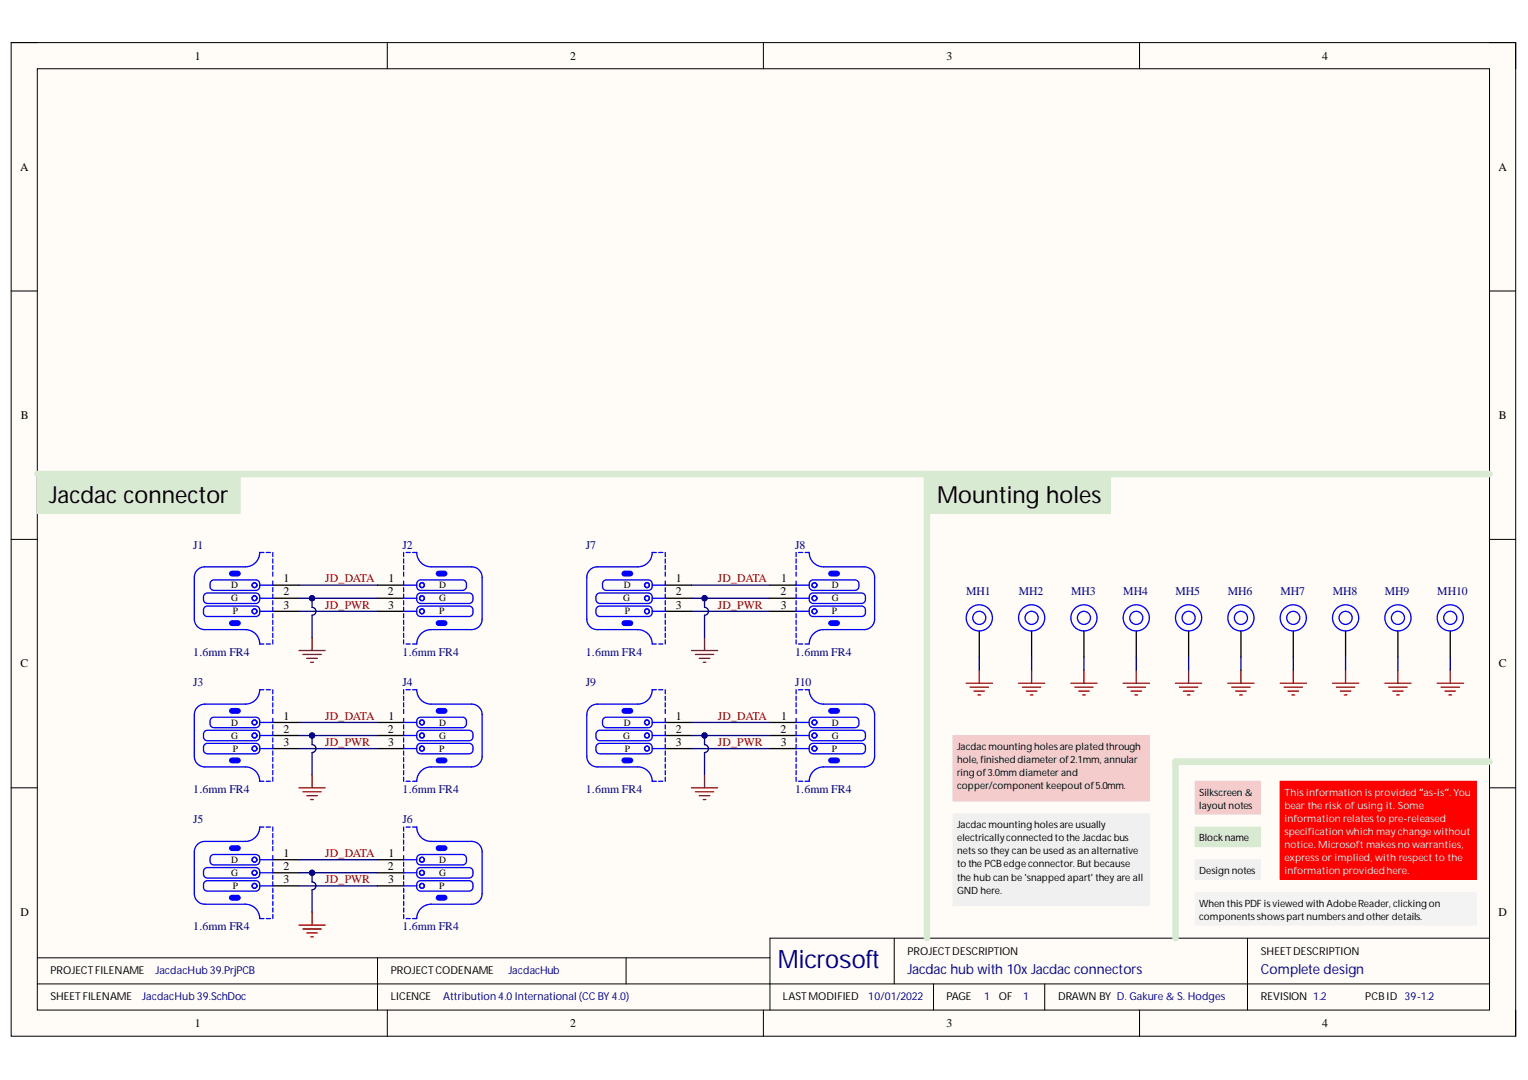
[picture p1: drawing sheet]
<svg xmlns="http://www.w3.org/2000/svg" width="297mm" height="210mm" viewBox="0 0 297 210" stroke-linecap="round" stroke-linejoin="round" font-family="sans-serif">
<path d="M2.2 8.3h292.4v193.1h-292.4z" fill-rule="evenodd" fill="#fffcf8"/>
<path d="M2.2 8.3h292.4v193.1h-292.4z" fill="none" stroke="#000" stroke-width=".19"/>
<path d="M7.3 13.4h282.3v182.9h-282.3z" fill-rule="evenodd" fill="#fffcf8"/>
<g fill="none" stroke="#000" stroke-width=".19">
<path d="M2.2 8.3h5.1M7.3 13.4h282.3v182.9h-282.3zM75.3 8.3v5.1M148.4 8.3v5.1M221.5 8.3v5.1M289.6 8.3h5v5.1M2.2 56.6h5.1M289.6 56.6h5M2.2 104.8h5.1M289.6 104.8h5M2.2 153.1h5.1M289.6 153.1h5"/>
<path d="M7.3 191.2h282.3M7.3 186.2h142.4M73.4 186.2v10.1M75.3 196.3v5.1M121.7 186.2v5M148.4 196.3v5.1M173.8 182.3v8.9M181.5 191.2v5.1M203.1 191.2v5.1M221.5 196.3v5.1M242.5 182.3v14M289.6 182.3h-139.9v14"/>
<path d="M294.6 196.3v5.1"/>
</g>
<path d="M7.3 92.1h39.4v7.7h-39.4z" fill-rule="evenodd" fill="#d9ead3"/>
<path d="M7.3 92.1h39.4v7.7h-39.4z" fill="none" stroke="#d9ead3" stroke-width=".19"/>
<path d="M180.2 92.1h35.6v7.7h-35.6z" fill-rule="evenodd" fill="#d9ead3"/>
<path d="M180.2 92.1h35.6v7.7h-35.6z" fill="none" stroke="#d9ead3" stroke-width=".19"/>
<path d="M7.3 92.1h282.3M180.2 92.1v90.2" fill="none" stroke="#d9ead3" stroke-width="1.3"/>
<path d="M185.3 143h38.1v12.7h-38.1z" fill-rule="evenodd" fill="#f4cccc"/>
<path d="M185.3 143h38.1v12.7h-38.1z" fill="none" stroke="#f4cccc" stroke-width=".19"/>
<g fill="none" stroke="#800000" stroke-width=".25">
<path d="M58.1 126.4h5.1M58.9 127.2h3.5M59.6 128h2.1M60.4 128.7h.5M60.7 123.9v2.5M134.4 126.4h5.1M135.2 127.2h3.5M135.9 128h2.1M136.7 128.7h.5M137 123.9v2.5M187.8 132.8h5.1M188.6 133.6h3.6"/>
<path d="M189.4 134.3h2M190.1 135.1h.5M190.4 130.2v2.6M198 132.8h5.1M198.8 133.6h3.5M199.5 134.3h2.1M200.3 135.1h.5M200.5 130.2v2.6M208.2 132.8h5.1M208.9 133.6h3.6M209.7 134.3h2M210.5 135.1h.5"/>
<path d="M210.7 130.2v2.6M218.3 132.8h5.1M219.1 133.6h3.6M219.9 134.3h2M220.6 135.1h.5M220.9 130.2v2.6M228.5 132.8h5.1M229.3 133.6h3.5M230 134.3h2.1M230.8 135.1h.5M231.1 130.2v2.6M238.7 132.8h5.1"/>
<path d="M239.5 133.6h3.5M240.2 134.3h2.1M241 135.1h.5M241.2 130.2v2.6M248.9 132.8h5M249.6 133.6h3.6M250.4 134.3h2M251.1 135.1h.6M251.4 130.2v2.6M259 132.8h5.1M259.8 133.6h3.6M260.6 134.3h2"/>
<path d="M261.3 135.1h.5M261.6 130.2v2.6M269.2 132.8h5.1M270 133.6h3.5M270.7 134.3h2.1M271.5 135.1h.5M271.7 130.2v2.6M279.4 132.8h5.1M280.1 133.6h3.6M280.9 134.3h2M281.7 135.1h.5M281.9 130.2v2.6"/>
<path d="M58.1 153.1h5.1M58.9 153.9h3.5M59.6 154.6h2.1M60.4 155.4h.5M60.7 150.6v2.5M134.4 153.1h5.1M135.2 153.9h3.5M135.9 154.6h2.1M136.7 155.4h.5M137 150.6v2.5M58.1 179.8h5.1M60.7 177.3v2.5"/>
<path d="M58.9 180.6h3.6M59.6 181.3h2.1M60.4 182.1h.5"/>
</g>
<g fill="none" stroke="#000" stroke-width=".25">
<path d="M53 116.3h5.1M53 113.7h5.1M53 118.8h5.1M190.4 122.6v5.1M200.5 122.6v5.1M210.7 122.6v5.1M220.9 122.6v5.1M231.1 122.6v5.1M241.2 122.6v5.1M251.4 122.6v5.1M261.6 122.6v5.1M271.7 122.6v5.1"/>
<path d="M281.9 122.6v5.1"/>
</g>
<g fill="none" stroke="#00f" stroke-width=".25">
<path d="M39.8 115.5l.5-.2h9.4a1.05 1.05 0 0 1 .8 1 1.05 1.05 0 0 1-.8 1h-9.4a1.06 1.06 0 0 1-.8-.8 1.06 1.06 0 0 1 .3-1zM39.8 118l.5-.2h9.4a1.05 1.05 0 0 1 .8 1 1.05 1.05 0 0 1-.8 1h-9.4a1.06 1.06 0 0 1-.8-.7 1.06 1.06 0 0 1 .3-1.1zM41.1 112.9l.5-.2h8.1a1.05 1.05 0 0 1 .8 1 1.05 1.05 0 0 1-.8 1h-8.1a1.06 1.06 0 0 1-.8-.7 1.06 1.06 0 0 1 .3-1.1zM51.3 107.4h-.8a2.79 2.79 0 0 1-2.8 2.8h-7.9a2.03 2.03 0 0 0-2 2v8.1a2.03 2.03 0 0 0 2 2.1h7.9a2.8 2.8 0 0 1 2.8 2.8h.8M51.8 107.4h.8M53 115.5v.8h-2.5M53 118v.8h-2.5M53 107.4v.8M53 108.6v.8M53 109.9v.8M53 111.2v.8M53 112.9v.8h-2.5"/>
<path d="M53 114.2v.8M53 116.7v.8M53 119.3v.8M51.8 125.2h.8M53 120.6v.8M53 121.8v.8M53 123.1v.8M53 124.4v.8"/>
<circle cx="49.5" cy="113.7" r=".47"/>
<circle cx="49.5" cy="116.3" r=".47"/>
<circle cx="49.5" cy="118.8" r=".47"/>
<circle cx="190.4" cy="120.1" r="1.27"/>
<circle cx="190.4" cy="120.1" r="2.54"/>
<circle cx="200.5" cy="120.1" r="1.27"/>
<circle cx="200.5" cy="120.1" r="2.54"/>
<circle cx="210.7" cy="120.1" r="1.27"/>
<circle cx="210.7" cy="120.1" r="2.54"/>
<circle cx="220.9" cy="120.1" r="2.54"/>
<circle cx="220.9" cy="120.1" r="1.27"/>
<circle cx="231.1" cy="120.1" r="2.54"/>
<circle cx="231.1" cy="120.1" r="1.27"/>
<circle cx="241.2" cy="120.1" r="2.54"/>
<circle cx="241.2" cy="120.1" r="1.27"/>
<circle cx="251.4" cy="120.1" r="2.54"/>
<circle cx="251.4" cy="120.1" r="1.27"/>
<circle cx="261.6" cy="120.1" r="2.54"/>
<circle cx="261.6" cy="120.1" r="1.27"/>
<circle cx="271.8" cy="120.1" r="2.54"/>
<circle cx="271.8" cy="120.1" r="1.27"/>
<circle cx="281.9" cy="120.1" r="1.27"/>
<circle cx="281.9" cy="120.1" r="2.54"/>
</g>
<path d="M44.7 120.9a1.77 1.77 0 0 1 1.7-.2 .42 .42 0 0 1 .3 .4 .42 .42 0 0 1-.3 .4 1.75 1.75 0 0 1-1.7-.2z" fill="#00f"/>
<path d="M44.7 120.9a1.77 1.77 0 0 1 1.7-.2 .42 .42 0 0 1 .3 .4 .42 .42 0 0 1-.3 .4 1.75 1.75 0 0 1-1.7-.2z" fill="none" stroke="#00f" stroke-width=".25"/>
<path d="M44.7 111.3a1.75 1.75 0 0 1 1.7-.2 .42 .42 0 0 1 .3 .4 .42 .42 0 0 1-.3 .4 1.77 1.77 0 0 1-1.7-.2z" fill="#00f"/>
<g fill="none" stroke="#00f" stroke-width=".25">
<path d="M44.7 111.3a1.75 1.75 0 0 1 1.7-.2 .42 .42 0 0 1 .3 .4 .42 .42 0 0 1-.3 .4 1.77 1.77 0 0 1-1.7-.2zM78.5 115.5v.8h2.5M78.5 118v.8h2.5M78.5 107.4v.8M78.5 108.6v.8M78.5 109.9v.8M78.5 111.2v.8M78.5 112.9v.8h2.5M78.5 114.2v.8M78.5 116.7v.8M78.5 119.3v.8M78.9 107.4h.8"/>
<path d="M80.2 107.4h.8a2.79 2.79 0 0 0 2.8 2.8h7.9a2.04 2.04 0 0 1 2 2v8.1a2.03 2.03 0 0 1-2 2.1h-7.9a2.79 2.79 0 0 0-2.8 2.8h-.8M81.2 112.9l.6-.2h8.1a1.05 1.05 0 0 1 .8 1 1.05 1.05 0 0 1-.8 1h-8.1a1.06 1.06 0 0 1-.9-.7 1.06 1.06 0 0 1 .3-1.1zM81.2 115.5l.6-.2h9.4a1.05 1.05 0 0 1 .8 1 1.05 1.05 0 0 1-.8 1h-9.4a1.06 1.06 0 0 1-.9-.8 1.06 1.06 0 0 1 .3-1zM81.2 118l.6-.2h9.4a1.05 1.05 0 0 1 .8 1 1.05 1.05 0 0 1-.8 1h-9.4a1.06 1.06 0 0 1-.9-.7 1.06 1.06 0 0 1 .3-1.1zM78.5 120.6v.8M78.5 121.8v.8M78.5 123.1v.8M78.5 124.4v.8M78.9 125.2h.8"/>
<circle cx="82" cy="113.7" r=".47"/>
<circle cx="82" cy="116.3" r=".47"/>
<circle cx="82" cy="118.8" r=".47"/>
</g>
<path d="M73.4 116.3h5.1M73.4 113.7h5.1M73.4 118.8h5.1" fill="none" stroke="#000" stroke-width=".25"/>
<path d="M84.9 120.9a1.77 1.77 0 0 1 1.7-.2 .42 .42 0 0 1 .3 .4 .42 .42 0 0 1-.3 .4 1.75 1.75 0 0 1-1.7-.2z" fill="#00f"/>
<path d="M84.9 120.9a1.77 1.77 0 0 1 1.7-.2 .42 .42 0 0 1 .3 .4 .42 .42 0 0 1-.3 .4 1.75 1.75 0 0 1-1.7-.2z" fill="none" stroke="#00f" stroke-width=".25"/>
<path d="M84.9 111.3a1.75 1.75 0 0 1 1.7-.2 .42 .42 0 0 1 .3 .4 .42 .42 0 0 1-.3 .4 1.77 1.77 0 0 1-1.7-.2z" fill="#00f"/>
<g fill="none" stroke="#00f" stroke-width=".25">
<path d="M84.9 111.3a1.75 1.75 0 0 1 1.7-.2 .42 .42 0 0 1 .3 .4 .42 .42 0 0 1-.3 .4 1.77 1.77 0 0 1-1.7-.2zM41.1 139.6l.5-.2h8.1a1.05 1.05 0 0 1 .8 1 1.05 1.05 0 0 1-.8 1h-8.1a1.06 1.06 0 0 1-.8-.7 1.06 1.06 0 0 1 .3-1.1zM51.3 134.1h-.8a2.8 2.8 0 0 1-2.8 2.8h-7.9a2.03 2.03 0 0 0-2 2v8.1a2.03 2.03 0 0 0 2 2.1h7.9a2.8 2.8 0 0 1 2.8 2.7h.8M51.8 134.1h.8M53 134.1v.8M53 135.3v.8M53 136.6v.8M53 137.9v.8M53 139.6v.8h-2.5M39.8 142.2l.5-.3h9.4a1.05 1.05 0 0 1 .8 1.1 1.05 1.05 0 0 1-.8 1h-9.4a1.06 1.06 0 0 1-.8-.8 1.06 1.06 0 0 1 .3-1zM39.8 144.7l.5-.2h9.4a1.05 1.05 0 0 1 .8 1 1.05 1.05 0 0 1-.8 1h-9.4a1.06 1.06 0 0 1-.8-.7 1.06 1.06 0 0 1 .3-1.1zM51.8 151.8h.8"/>
<path d="M53 142.2v.8h-2.5M53 144.7v.8h-2.5M53 140.9v.8M53 143.4v.8M53 146v.8M53 147.2v.8M53 148.5v.8M53 149.8v.8M53 151.1v.7"/>
<circle cx="49.5" cy="143" r=".47"/>
<circle cx="49.5" cy="145.5" r=".47"/>
<circle cx="49.5" cy="140.4" r=".47"/>
</g>
<path d="M53 143h5.1M53 140.4h5.1M53 145.5h5.1" fill="none" stroke="#000" stroke-width=".25"/>
<path d="M44.7 147.6a1.77 1.77 0 0 1 1.7-.2 .42 .42 0 0 1 .3 .4 .42 .42 0 0 1-.3 .4 1.75 1.75 0 0 1-1.7-.2z" fill="#00f"/>
<path d="M44.7 147.6a1.77 1.77 0 0 1 1.7-.2 .42 .42 0 0 1 .3 .4 .42 .42 0 0 1-.3 .4 1.75 1.75 0 0 1-1.7-.2z" fill="none" stroke="#00f" stroke-width=".25"/>
<path d="M44.7 137.9a1.75 1.75 0 0 1 1.7-.1 .42 .42 0 0 1 .3 .4 .42 .42 0 0 1-.3 .3 1.75 1.75 0 0 1-1.7-.1z" fill="#00f"/>
<g fill="none" stroke="#00f" stroke-width=".25">
<path d="M44.7 137.9a1.75 1.75 0 0 1 1.7-.1 .42 .42 0 0 1 .3 .4 .42 .42 0 0 1-.3 .3 1.75 1.75 0 0 1-1.7-.1zM78.5 134.1v.8M78.5 135.3v.8M78.5 136.6v.8M78.5 137.9v.8M78.5 139.6v.8h2.5M78.9 134.1h.8M80.2 134.1h.8a2.79 2.79 0 0 0 2.8 2.8h7.9a2.04 2.04 0 0 1 2 2v8.1a2.03 2.03 0 0 1-2 2.1h-7.9a2.79 2.79 0 0 0-2.8 2.7h-.8M81.2 139.6l.6-.2h8.1a1.05 1.05 0 0 1 .8 1 1.05 1.05 0 0 1-.8 1h-8.1a1.06 1.06 0 0 1-.9-.7 1.06 1.06 0 0 1 .3-1.1zM78.5 142.2v.8h2.5M78.5 144.7v.8h2.5M78.5 140.9v.8"/>
<path d="M78.5 143.4v.8M78.5 146v.8M78.5 147.2v.8M78.5 148.5v.8M78.5 149.8v.8M78.5 151.1v.7M78.9 151.8h.8M81.2 142.2l.6-.3h9.4a1.05 1.05 0 0 1 .8 1.1 1.05 1.05 0 0 1-.8 1h-9.4a1.06 1.06 0 0 1-.9-.8 1.06 1.06 0 0 1 .3-1zM81.2 144.7l.6-.2h9.4a1.05 1.05 0 0 1 .8 1 1.05 1.05 0 0 1-.8 1h-9.4a1.06 1.06 0 0 1-.9-.7 1.06 1.06 0 0 1 .3-1.1z"/>
<circle cx="82" cy="143" r=".47"/>
<circle cx="82" cy="145.5" r=".47"/>
<circle cx="82" cy="140.4" r=".47"/>
</g>
<path d="M73.4 143h5.1M73.4 140.4h5.1M73.4 145.5h5.1" fill="none" stroke="#000" stroke-width=".25"/>
<path d="M84.9 147.6a1.77 1.77 0 0 1 1.7-.2 .42 .42 0 0 1 .3 .4 .42 .42 0 0 1-.3 .4 1.75 1.75 0 0 1-1.7-.2z" fill="#00f"/>
<path d="M84.9 147.6a1.77 1.77 0 0 1 1.7-.2 .42 .42 0 0 1 .3 .4 .42 .42 0 0 1-.3 .4 1.75 1.75 0 0 1-1.7-.2z" fill="none" stroke="#00f" stroke-width=".25"/>
<path d="M84.9 137.9a1.75 1.75 0 0 1 1.7-.1 .42 .42 0 0 1 .3 .4 .42 .42 0 0 1-.3 .3 1.75 1.75 0 0 1-1.7-.1z" fill="#00f"/>
<g fill="none" stroke="#00f" stroke-width=".25">
<path d="M154.8 115.5v.8h2.5M154.8 118v.8h2.5M154.8 107.4v.8M154.8 108.6v.8M154.8 109.9v.8M154.8 111.2v.8M154.8 112.9v.8h2.5M154.8 114.2v.8M154.8 116.7v.8M154.8 119.3v.8M155.2 107.4h.8M156.5 107.4h.8a2.79 2.79 0 0 0 2.8 2.8h7.9a2.03 2.03 0 0 1 2 2v8.1a2.03 2.03 0 0 1-2 2.1h-7.9a2.8 2.8 0 0 0-2.8 2.8h-.8"/>
<path d="M157.5 112.9l.6-.2h8.1a1.05 1.05 0 0 1 .8 1 1.05 1.05 0 0 1-.8 1h-8.1a1.06 1.06 0 0 1-.9-.7 1.06 1.06 0 0 1 .3-1.1zM157.5 115.5l.6-.2h9.4a1.05 1.05 0 0 1 .8 1 1.05 1.05 0 0 1-.8 1h-9.4a1.06 1.06 0 0 1-.9-.8 1.06 1.06 0 0 1 .3-1zM157.5 118l.6-.2h9.4a1.05 1.05 0 0 1 .8 1 1.05 1.05 0 0 1-.8 1h-9.4a1.06 1.06 0 0 1-.9-.7 1.06 1.06 0 0 1 .3-1.1zM84.9 137.9a1.75 1.75 0 0 1 1.7-.1 .42 .42 0 0 1 .3 .4 .42 .42 0 0 1-.3 .3 1.75 1.75 0 0 1-1.7-.1zM154.8 120.6v.8M154.8 121.8v.8M154.8 123.1v.8M154.8 124.4v.8M155.2 125.2h.8"/>
<circle cx="158.3" cy="113.7" r=".47"/>
<circle cx="158.3" cy="116.3" r=".47"/>
<circle cx="158.3" cy="118.8" r=".47"/>
</g>
<path d="M149.7 116.3h5.1M149.7 113.7h5.1M149.7 118.8h5.1" fill="none" stroke="#000" stroke-width=".25"/>
<path d="M161.2 120.9a1.77 1.77 0 0 1 1.7-.2 .42 .42 0 0 1 .3 .4 .42 .42 0 0 1-.3 .4 1.75 1.75 0 0 1-1.7-.2z" fill="#00f"/>
<path d="M161.2 120.9a1.77 1.77 0 0 1 1.7-.2 .42 .42 0 0 1 .3 .4 .42 .42 0 0 1-.3 .4 1.75 1.75 0 0 1-1.7-.2z" fill="none" stroke="#00f" stroke-width=".25"/>
<path d="M161.2 111.3a1.75 1.75 0 0 1 1.7-.2 .42 .42 0 0 1 .3 .4 .42 .42 0 0 1-.3 .4 1.77 1.77 0 0 1-1.7-.2z" fill="#00f"/>
<g fill="none" stroke="#00f" stroke-width=".25">
<path d="M116.1 115.5l.5-.2h9.4a1.05 1.05 0 0 1 .8 1 1.05 1.05 0 0 1-.8 1h-9.4a1.05 1.05 0 0 1-.8-.8 1.05 1.05 0 0 1 .3-1zM116.1 118l.5-.2h9.4a1.05 1.05 0 0 1 .8 1 1.05 1.05 0 0 1-.8 1h-9.4a1.05 1.05 0 0 1-.8-.7 1.05 1.05 0 0 1 .3-1.1zM117.3 112.9l.6-.2h8.1a1.05 1.05 0 0 1 .8 1 1.05 1.05 0 0 1-.8 1h-8.1a1.06 1.06 0 0 1-.8-.7 1.06 1.06 0 0 1 .2-1.1zM127.6 107.4h-.8a2.79 2.79 0 0 1-2.8 2.8h-7.9a2.04 2.04 0 0 0-2 2v8.1a2.03 2.03 0 0 0 2 2.1h7.9a2.79 2.79 0 0 1 2.8 2.8h.8M128.1 107.4h.8M129.3 115.5v.8h-2.5M129.3 118v.8h-2.5M129.3 107.4v.8M129.3 108.6v.8M129.3 109.9v.8M129.3 111.2v.8M129.3 112.9v.8h-2.5"/>
<path d="M129.3 114.2v.8M129.3 116.7v.8M129.3 119.3v.8M161.2 111.3a1.75 1.75 0 0 1 1.7-.2 .42 .42 0 0 1 .3 .4 .42 .42 0 0 1-.3 .4 1.77 1.77 0 0 1-1.7-.2zM128.1 125.2h.8M129.3 120.6v.8M129.3 121.8v.8M129.3 123.1v.8M129.3 124.4v.8"/>
<circle cx="125.8" cy="113.7" r=".47"/>
<circle cx="125.8" cy="116.3" r=".47"/>
<circle cx="125.8" cy="118.8" r=".47"/>
</g>
<path d="M129.3 116.3h5.1M129.3 113.7h5.1M129.3 118.8h5.1" fill="none" stroke="#000" stroke-width=".25"/>
<path d="M121 120.9a1.77 1.77 0 0 1 1.7-.2 .42 .42 0 0 1 .3 .4 .42 .42 0 0 1-.3 .4 1.75 1.75 0 0 1-1.7-.2z" fill="#00f"/>
<path d="M121 120.9a1.77 1.77 0 0 1 1.7-.2 .42 .42 0 0 1 .3 .4 .42 .42 0 0 1-.3 .4 1.75 1.75 0 0 1-1.7-.2z" fill="none" stroke="#00f" stroke-width=".25"/>
<path d="M121 111.3a1.75 1.75 0 0 1 1.7-.2 .42 .42 0 0 1 .3 .4 .42 .42 0 0 1-.3 .4 1.77 1.77 0 0 1-1.7-.2z" fill="#00f"/>
<g fill="none" stroke="#00f" stroke-width=".25">
<path d="M121 111.3a1.75 1.75 0 0 1 1.7-.2 .42 .42 0 0 1 .3 .4 .42 .42 0 0 1-.3 .4 1.77 1.77 0 0 1-1.7-.2zM117.3 139.6l.6-.2h8.1a1.05 1.05 0 0 1 .8 1 1.05 1.05 0 0 1-.8 1h-8.1a1.06 1.06 0 0 1-.8-.7 1.06 1.06 0 0 1 .2-1.1zM127.6 134.1h-.8a2.79 2.79 0 0 1-2.8 2.8h-7.9a2.04 2.04 0 0 0-2 2v8.1a2.03 2.03 0 0 0 2 2.1h7.9a2.79 2.79 0 0 1 2.8 2.7h.8M128.1 134.1h.8M129.3 134.1v.8M129.3 135.3v.8M129.3 136.6v.8M129.3 137.9v.8M129.3 139.6v.8h-2.5M116.1 142.2l.5-.3h9.4a1.05 1.05 0 0 1 .8 1.1 1.05 1.05 0 0 1-.8 1h-9.4a1.06 1.06 0 0 1-.8-.8 1.06 1.06 0 0 1 .3-1zM116.1 144.7l.5-.2h9.4a1.05 1.05 0 0 1 .8 1 1.05 1.05 0 0 1-.8 1h-9.4a1.06 1.06 0 0 1-.8-.7 1.06 1.06 0 0 1 .3-1.1zM128.1 151.8h.8"/>
<path d="M129.3 142.2v.8h-2.5M129.3 144.7v.8h-2.5M129.3 140.9v.8M129.3 143.4v.8M129.3 146v.8M129.3 147.2v.8M129.3 148.5v.8M129.3 149.8v.8M129.3 151.1v.7"/>
<circle cx="125.8" cy="143" r=".47"/>
<circle cx="125.8" cy="145.5" r=".47"/>
<circle cx="125.8" cy="140.4" r=".47"/>
</g>
<path d="M129.3 143h5.1M129.3 140.4h5.1M129.3 145.5h5.1" fill="none" stroke="#000" stroke-width=".25"/>
<path d="M121 147.6a1.77 1.77 0 0 1 1.7-.2 .42 .42 0 0 1 .3 .4 .42 .42 0 0 1-.3 .4 1.75 1.75 0 0 1-1.7-.2z" fill="#00f"/>
<path d="M121 147.6a1.77 1.77 0 0 1 1.7-.2 .42 .42 0 0 1 .3 .4 .42 .42 0 0 1-.3 .4 1.75 1.75 0 0 1-1.7-.2z" fill="none" stroke="#00f" stroke-width=".25"/>
<path d="M121 137.9a1.75 1.75 0 0 1 1.7-.1 .42 .42 0 0 1 .3 .4 .42 .42 0 0 1-.3 .3 1.75 1.75 0 0 1-1.7-.1z" fill="#00f"/>
<g fill="none" stroke="#00f" stroke-width=".25">
<path d="M121 137.9a1.75 1.75 0 0 1 1.7-.1 .42 .42 0 0 1 .3 .4 .42 .42 0 0 1-.3 .3 1.75 1.75 0 0 1-1.7-.1zM154.8 134.1v.8M154.8 135.3v.8M154.8 136.6v.8M154.8 137.9v.8M154.8 139.6v.8h2.5M155.2 134.1h.8M156.5 134.1h.8a2.8 2.8 0 0 0 2.8 2.8h7.9a2.03 2.03 0 0 1 2 2v8.1a2.03 2.03 0 0 1-2 2.1h-7.9a2.8 2.8 0 0 0-2.8 2.7h-.8M157.5 139.6l.6-.2h8.1a1.05 1.05 0 0 1 .8 1 1.05 1.05 0 0 1-.8 1h-8.1a1.06 1.06 0 0 1-.9-.7 1.06 1.06 0 0 1 .3-1.1zM154.8 142.2v.8h2.5M154.8 144.7v.8h2.5M154.8 140.9v.8"/>
<path d="M154.8 143.4v.8M154.8 146v.8M154.8 147.2v.8M154.8 148.5v.8M154.8 149.8v.8M154.8 151.1v.7M155.2 151.8h.8M157.5 142.2l.6-.3h9.4a1.05 1.05 0 0 1 .8 1.1 1.05 1.05 0 0 1-.8 1h-9.4a1.06 1.06 0 0 1-.9-.8 1.06 1.06 0 0 1 .3-1zM157.5 144.7l.6-.2h9.4a1.05 1.05 0 0 1 .8 1 1.05 1.05 0 0 1-.8 1h-9.4a1.06 1.06 0 0 1-.9-.7 1.06 1.06 0 0 1 .3-1.1z"/>
<circle cx="158.3" cy="143" r=".47"/>
<circle cx="158.3" cy="145.5" r=".47"/>
<circle cx="158.3" cy="140.4" r=".47"/>
</g>
<path d="M149.7 143h5.1M149.7 140.4h5.1M149.7 145.5h5.1" fill="none" stroke="#000" stroke-width=".25"/>
<path d="M161.2 147.6a1.77 1.77 0 0 1 1.7-.2 .42 .42 0 0 1 .3 .4 .42 .42 0 0 1-.3 .4 1.75 1.75 0 0 1-1.7-.2z" fill="#00f"/>
<path d="M161.2 147.6a1.77 1.77 0 0 1 1.7-.2 .42 .42 0 0 1 .3 .4 .42 .42 0 0 1-.3 .4 1.75 1.75 0 0 1-1.7-.2z" fill="none" stroke="#00f" stroke-width=".25"/>
<path d="M161.2 137.9a1.75 1.75 0 0 1 1.7-.1 .42 .42 0 0 1 .3 .4 .42 .42 0 0 1-.3 .3 1.75 1.75 0 0 1-1.7-.1z" fill="#00f"/>
<g fill="none" stroke="#00f" stroke-width=".25">
<path d="M161.2 137.9a1.75 1.75 0 0 1 1.7-.1 .42 .42 0 0 1 .3 .4 .42 .42 0 0 1-.3 .3 1.75 1.75 0 0 1-1.7-.1zM39.8 168.8l.5-.2h9.4a1.05 1.05 0 0 1 .8 1 1.05 1.05 0 0 1-.8 1h-9.4a1.06 1.06 0 0 1-.8-.7 1.06 1.06 0 0 1 .3-1.1zM39.8 171.4l.5-.2h9.4a1.05 1.05 0 0 1 .8 1 1.05 1.05 0 0 1-.8 1h-9.4a1.05 1.05 0 0 1-.8-.7 1.05 1.05 0 0 1 .3-1.1zM41.1 166.3l.5-.2h8.1a1.05 1.05 0 0 1 .8 1 1.05 1.05 0 0 1-.8 1h-8.1a1.06 1.06 0 0 1-.8-.7 1.06 1.06 0 0 1 .3-1.1zM51.3 160.7h-.8a2.8 2.8 0 0 1-2.8 2.8h-7.9a2.03 2.03 0 0 0-2 2.1v8.1a2.04 2.04 0 0 0 2 2h7.9a2.79 2.79 0 0 1 2.8 2.8h.8M51.8 160.7h.8M51.8 178.5h.8M53 168.8v.8h-2.5M53 171.4v.8h-2.5M53 160.7v.8M53 162v.8M53 163.3v.8"/>
<path d="M53 164.6v.7M53 166.3v.8h-2.5M53 167.6v.8M53 170.1v.8M53 172.7v.7M53 173.9v.8M53 175.2v.8M53 176.5v.8M53 177.7v.8"/>
<circle cx="49.5" cy="172.2" r=".47"/>
<circle cx="49.5" cy="167.1" r=".47"/>
<circle cx="49.5" cy="169.6" r=".47"/>
</g>
<path d="M53 169.6h5.1M53 167.1h5.1M53 172.2h5.1" fill="none" stroke="#000" stroke-width=".25"/>
<path d="M44.7 174.2l.4-.2h1.1a.45 .45 0 0 1 .5 .5 .45 .45 0 0 1-.5 .4h-1.1a.45 .45 0 0 1-.4-.2 .45 .45 0 0 1 0-.5z" fill="#00f"/>
<path d="M44.7 174.2l.4-.2h1.1a.45 .45 0 0 1 .5 .5 .45 .45 0 0 1-.5 .4h-1.1a.45 .45 0 0 1-.4-.2 .45 .45 0 0 1 0-.5z" fill="none" stroke="#00f" stroke-width=".25"/>
<path d="M44.7 164.6a1.77 1.77 0 0 1 1.7-.1 .42 .42 0 0 1 .3 .3 .42 .42 0 0 1-.3 .4 1.75 1.75 0 0 1-1.7-.1z" fill="#00f"/>
<g fill="none" stroke="#00f" stroke-width=".25">
<path d="M44.7 164.6a1.77 1.77 0 0 1 1.7-.1 .42 .42 0 0 1 .3 .3 .42 .42 0 0 1-.3 .4 1.75 1.75 0 0 1-1.7-.1zM78.5 168.8v.8h2.5M78.5 171.4v.8h2.5M78.5 160.7v.8M78.5 162v.8M78.5 163.3v.8M78.5 164.6v.7M78.5 166.3v.8h2.5M78.5 167.6v.8M78.5 170.1v.8M78.5 172.7v.7M78.5 173.9v.8"/>
<path d="M78.5 175.2v.8M78.5 176.5v.8M78.5 177.7v.8M78.9 160.7h.8M78.9 178.5h.8M80.2 160.7h.8a2.79 2.79 0 0 0 2.8 2.8h7.9a2.03 2.03 0 0 1 2 2.1v8.1a2.04 2.04 0 0 1-2 2h-7.9a2.79 2.79 0 0 0-2.8 2.8h-.8M81.2 166.3l.6-.2h8.1a1.05 1.05 0 0 1 .8 1 1.05 1.05 0 0 1-.8 1h-8.1a1.06 1.06 0 0 1-.9-.7 1.06 1.06 0 0 1 .3-1.1zM81.2 168.8l.6-.2h9.4a1.05 1.05 0 0 1 .8 1 1.05 1.05 0 0 1-.8 1h-9.4a1.06 1.06 0 0 1-.9-.7 1.06 1.06 0 0 1 .3-1.1zM81.2 171.4l.6-.2h9.4a1.05 1.05 0 0 1 .8 1 1.05 1.05 0 0 1-.8 1h-9.4a1.05 1.05 0 0 1-.9-.7 1.05 1.05 0 0 1 .3-1.1z"/>
<circle cx="82" cy="172.2" r=".47"/>
<circle cx="82" cy="167.1" r=".47"/>
<circle cx="82" cy="169.6" r=".47"/>
</g>
<path d="M73.4 169.6h5.1M73.4 167.1h5.1M73.4 172.2h5.1" fill="none" stroke="#000" stroke-width=".25"/>
<path d="M84.9 174.2a1.73 1.73 0 0 1 1.7-.1 .43 .43 0 0 1 .3 .4 .43 .43 0 0 1-.3 .4 1.75 1.75 0 0 1-1.7-.2z" fill="#00f"/>
<path d="M84.9 174.2a1.73 1.73 0 0 1 1.7-.1 .43 .43 0 0 1 .3 .4 .43 .43 0 0 1-.3 .4 1.75 1.75 0 0 1-1.7-.2z" fill="none" stroke="#00f" stroke-width=".25"/>
<path d="M84.9 164.6a1.77 1.77 0 0 1 1.7-.1 .42 .42 0 0 1 .3 .3 .42 .42 0 0 1-.3 .4 1.75 1.75 0 0 1-1.7-.1z" fill="#00f"/>
<path d="M84.9 164.6a1.77 1.77 0 0 1 1.7-.1 .42 .42 0 0 1 .3 .3 .42 .42 0 0 1-.3 .4 1.75 1.75 0 0 1-1.7-.1z" fill="none" stroke="#00f" stroke-width=".25"/>
<g fill="none" stroke="#000080" stroke-width=".25">
<path d="M58.1 113.7h15.3M58.1 118.8h15.3M134.4 113.7h15.3M134.4 118.8h15.3M190.4 127.7v2.5M200.5 127.7v2.5M210.7 127.7v2.5M220.9 127.7v2.5M231.1 127.7v2.5M241.2 127.7v2.5M251.4 127.7v2.5M261.6 127.7v2.5"/>
<path d="M271.7 127.7v2.5M281.9 127.7v2.5M58.1 140.4h15.3M58.1 145.5h15.3M134.4 140.4h15.3M134.4 145.5h15.3M137 143v1.7a.76 .76 0 0 1 .7 .8 .76 .76 0 0 1-.7 .8v4.3M58.1 167.1h15.3M58.1 172.2h15.3"/>
</g>
<circle cx="137" cy="143" r=".51" fill="#000080"/>
<circle cx="137" cy="143" r=".51" fill="none" stroke="#000080" stroke-width=".19"/>
<path d="M134.4 143h15.3" fill="none" stroke="#000080" stroke-width=".25"/>
<circle cx="137" cy="143" r=".51" fill="#000080"/>
<circle cx="137" cy="143" r=".51" fill="none" stroke="#000080" stroke-width=".19"/>
<path d="M137 116.3v1.7a.76 .76 0 0 1 .7 .8 .76 .76 0 0 1-.7 .8v4.3" fill="none" stroke="#000080" stroke-width=".25"/>
<circle cx="137" cy="116.3" r=".51" fill="#000080"/>
<circle cx="137" cy="116.3" r=".51" fill="none" stroke="#000080" stroke-width=".19"/>
<path d="M134.4 116.3h15.3" fill="none" stroke="#000080" stroke-width=".25"/>
<circle cx="137" cy="116.3" r=".51" fill="#000080"/>
<circle cx="137" cy="116.3" r=".51" fill="none" stroke="#000080" stroke-width=".19"/>
<path d="M58.1 143h15.3" fill="none" stroke="#000080" stroke-width=".25"/>
<circle cx="60.7" cy="143" r=".51" fill="#000080"/>
<circle cx="60.7" cy="143" r=".51" fill="none" stroke="#000080" stroke-width=".19"/>
<path d="M60.7 143v1.7a.76 .76 0 0 1 .7 .8 .76 .76 0 0 1-.7 .8v4.3" fill="none" stroke="#000080" stroke-width=".25"/>
<circle cx="60.7" cy="143" r=".51" fill="#000080"/>
<circle cx="60.7" cy="143" r=".51" fill="none" stroke="#000080" stroke-width=".19"/>
<path d="M60.7 116.3v1.7a.76 .76 0 0 1 .7 .8 .76 .76 0 0 1-.7 .8v4.3" fill="none" stroke="#000080" stroke-width=".25"/>
<circle cx="60.7" cy="116.3" r=".51" fill="#000080"/>
<circle cx="60.7" cy="116.3" r=".51" fill="none" stroke="#000080" stroke-width=".19"/>
<path d="M58.1 116.3h15.3" fill="none" stroke="#000080" stroke-width=".25"/>
<circle cx="60.7" cy="116.3" r=".51" fill="#000080"/>
<circle cx="60.7" cy="116.3" r=".51" fill="none" stroke="#000080" stroke-width=".19"/>
<path d="M60.7 169.6v1.8a.76 .76 0 0 1 .7 .8 .76 .76 0 0 1-.7 .7v4.4" fill="none" stroke="#000080" stroke-width=".25"/>
<circle cx="60.7" cy="169.6" r=".51" fill="#000080"/>
<circle cx="60.7" cy="169.6" r=".51" fill="none" stroke="#000080" stroke-width=".19"/>
<path d="M58.1 169.6h15.3" fill="none" stroke="#000080" stroke-width=".25"/>
<circle cx="60.7" cy="169.6" r=".51" fill="#000080"/>
<circle cx="60.7" cy="169.6" r=".51" fill="none" stroke="#000080" stroke-width=".19"/>
<path d="M232.3 160.7h12.7v3.9h-12.7z" fill-rule="evenodd" fill="#d9ead3"/>
<path d="M232.3 160.7h12.7v3.9h-12.7z" fill="none" stroke="#d9ead3" stroke-width=".19"/>
<path d="M232.3 167.1h12.7v3.8h-12.7z" fill-rule="evenodd" fill="#f0f0f0"/>
<path d="M232.3 167.1h12.7v3.8h-12.7z" fill="none" stroke="#f0f0f0" stroke-width=".19"/>
<path d="M232.3 151.8h12.7v6.4h-12.7z" fill-rule="evenodd" fill="#f4cccc"/>
<path d="M232.3 151.8h12.7v6.4h-12.7z" fill="none" stroke="#f4cccc" stroke-width=".19"/>
<path d="M228.5 148h61.1" fill="none" stroke="#d9ead3" stroke-width="1.3"/>
<path d="M248.9 151.8h38.1v19.1h-38.1z" fill-rule="evenodd" fill="#f00"/>
<path d="M248.9 151.8h38.1v19.1h-38.1z" fill="none" stroke="#f00" stroke-width=".19"/>
<path d="M232.3 173.4h54.7v6.4h-54.7z" fill-rule="evenodd" fill="#f3f3f3"/>
<path d="M232.3 173.4h54.7v6.4h-54.7z" fill="none" stroke="#f3f3f3" stroke-width=".19"/>
<path d="M228.5 148v34.3" fill="none" stroke="#d9ead3" stroke-width="1.3"/>
<path d="M185.3 158.2h38.1v17.8h-38.1z" fill-rule="evenodd" fill="#f0f0f0"/>
<path d="M185.3 158.2h38.1v17.8h-38.1z" fill="none" stroke="#f0f0f0" stroke-width=".19"/>
<text font-size="4.9" fill="#000080" x="151.2" y="188.1">Microsoft</text>
<g font-size="4.6">
<text x="9.6" y="97.8">Jacdac connector</text>
<text x="182.2" y="97.8">Mounting holes</text>
</g>
<g font-size="2.7" fill="#000080">
<text x="176.4" y="189.3">Jacdachub with 10x Jacdacconnectors</text>
<text x="245.1" y="189.3">Complete design</text>
</g>
<g font-size="2.3">
<text x="37.9" y="11.6">1</text>
<text x="110.8" y="11.6">2</text>
<text x="184" y="11.6">3</text>
<text x="257" y="11.6">4</text>
<text x="3.9" y="33.1">A</text>
<text x="291.3" y="33.1">A</text>
<text x="4.1" y="81.4">B</text>
<text x="291.4" y="81.4">B</text>
<text x="55.1" y="113.2">1</text>
<text x="75.6" y="113.2">1</text>
<text x="131.4" y="113.2">1</text>
<text x="151.9" y="113.2">1</text>
<text x="55.1" y="115.7">2</text>
<text x="55.1" y="118.3">3</text>
<text x="75.4" y="115.7">2</text>
<text x="75.5" y="118.3">3</text>
<text x="131.4" y="115.7">2</text>
<text x="131.4" y="118.3">3</text>
<text x="151.7" y="115.7">2</text>
<text x="151.8" y="118.3">3</text>
<text x="4" y="129.7">C</text>
<text x="291.4" y="129.7">C</text>
<text x="55.1" y="142.5">2</text>
<text x="55.1" y="139.9">1</text>
<text x="75.4" y="142.5">2</text>
<text x="75.6" y="139.9">1</text>
<text x="131.4" y="142.5">2</text>
<text x="131.4" y="139.9">1</text>
<text x="151.7" y="142.5">2</text>
<text x="151.9" y="139.9">1</text>
<text x="55.1" y="145">3</text>
<text x="75.5" y="145">3</text>
<text x="131.4" y="145">3</text>
<text x="151.8" y="145">3</text>
<text x="55.1" y="166.5">1</text>
<text x="75.6" y="166.5">1</text>
<text x="55.1" y="169.1">2</text>
<text x="55.1" y="171.6">3</text>
<text x="75.4" y="169.1">2</text>
<text x="75.5" y="171.6">3</text>
<text x="4" y="178">D</text>
<text x="291.3" y="178">D</text>
<text x="37.9" y="199.6">1</text>
<text x="110.8" y="199.6">2</text>
<text x="184" y="199.6">3</text>
<text x="257" y="199.6">4</text>
</g>
<g font-size="2.3" fill="#000080">
<text x="37.6" y="106.6">J1</text>
<text x="78.3" y="106.6">J2</text>
<text x="113.9" y="106.6">J7</text>
<text x="154.6" y="106.6">J8</text>
<text x="187.8" y="115.7">MH1</text>
<text x="198.1" y="115.7">MH2</text>
<text x="208.2" y="115.7">MH3</text>
<text x="218.4" y="115.7">MH4</text>
<text x="228.5" y="115.7">MH5</text>
<text x="238.7" y="115.7">MH6</text>
<text x="248.9" y="115.7">MH7</text>
<text x="259.1" y="115.7">MH8</text>
<text x="269.2" y="115.7">MH9</text>
<text x="279.4" y="115.7">MH10</text>
<text x="37.6" y="127.4">1.6mm FR4</text>
<text x="78.3" y="127.4">1.6mm FR4</text>
<text x="113.9" y="127.4">1.6mm FR4</text>
<text x="154.6" y="127.4">1.6mm FR4</text>
<text x="37.6" y="133.2">J3</text>
<text x="78.3" y="133.2">J4</text>
<text x="113.9" y="133.2">J9</text>
<text x="154.6" y="133.2">J10</text>
<text x="37.6" y="154.1">1.6mm FR4</text>
<text x="78.3" y="154.1">1.6mm FR4</text>
<text x="113.9" y="154.1">1.6mm FR4</text>
<text x="154.6" y="154.1">1.6mm FR4</text>
<text x="37.6" y="160">J5</text>
<text x="78.3" y="160">J6</text>
<text x="37.6" y="180.8">1.6mm FR4</text>
<text x="78.3" y="180.8">1.6mm FR4</text>
</g>
<g font-size="2.3" fill="#800000">
<text x="63.2" y="113.2">JD_DATA</text>
<text x="139.5" y="113.2">JD_DATA</text>
<text x="63.2" y="118.3">JD_PWR</text>
<text x="139.5" y="118.3">JD_PWR</text>
<text x="63.2" y="139.9">JD_DATA</text>
<text x="139.5" y="139.9">JD_DATA</text>
<text x="63.2" y="145">JD_PWR</text>
<text x="139.5" y="145">JD_PWR</text>
<text x="63.2" y="166.5">JD_DATA</text>
<text x="63.2" y="171.6">JD_PWR</text>
</g>
<g font-size="2.1">
<text x="176.4" y="185.6">PROJECTDESCRIPTION</text>
<text x="245.1" y="185.6">SHEETDESCRIPTION</text>
<text x="9.8" y="189.4">PROJECTFILENAME</text>
<text x="76" y="189.4">PROJECTCODENAME</text>
<text x="9.8" y="194.4">SHEETFILENAME</text>
<text x="76" y="194.4">LICENCE</text>
<text x="152.2" y="194.4">LASTMODIFIED</text>
<text x="184" y="194.4">PAGE</text>
<text x="194.2" y="194.4">OF</text>
<text x="205.7" y="194.4">DRAWN BY D. Gakure &amp; S. Hodges</text>
<text x="245.1" y="194.4">REVISION 1.2</text>
<text x="265.4" y="194.4">PCBID 39-1.2</text>
</g>
<g font-size="2.1" fill="#000080">
<text x="30.2" y="189.4">JacdacHub39.PrjPCB</text>
<text x="98.8" y="189.4">JacdacHub</text>
<text x="27.7" y="194.4">JacdacHub39.SchDoc</text>
<text x="86.1" y="194.4">Attribution 4.0International (CC BY 4.0)</text>
<text x="168.8" y="194.4">10/01/2022</text>
<text x="191.3" y="194.4">1</text>
<text x="198.9" y="194.4">1</text>
</g>
<g font-size="1.9">
<text x="44.9" y="116.8">G</text>
<text x="44.9" y="114.3">D</text>
<text x="45.3" y="119.4">P</text>
<text x="85.4" y="116.8">G</text>
<text x="85.4" y="114.3">D</text>
<text x="85.4" y="119.4">P</text>
<text x="121.2" y="116.8">G</text>
<text x="121.2" y="114.3">D</text>
<text x="121.5" y="119.4">P</text>
<text x="161.7" y="116.8">G</text>
<text x="161.7" y="114.3">D</text>
<text x="161.7" y="119.4">P</text>
<text x="44.9" y="143.5">G</text>
<text x="44.9" y="141">D</text>
<text x="85.4" y="143.5">G</text>
<text x="85.4" y="141">D</text>
<text x="121.2" y="143.5">G</text>
<text x="121.2" y="141">D</text>
<text x="161.7" y="143.5">G</text>
<text x="161.7" y="141">D</text>
<text x="45.3" y="146.1">P</text>
<text x="85.4" y="146.1">P</text>
<text x="121.5" y="146.1">P</text>
<text x="161.7" y="146.1">P</text>
<text x="186.1" y="145.7">Jacdacmounting holesare plated through</text>
<text x="186.1" y="148.3">hole, finished diameterof2.1mm, annular</text>
<text x="186.1" y="150.8">ring of3.0mm diameterand</text>
<text x="186.1" y="153.4">copper/componentkeepoutof5.0mm.</text>
<text x="233.1" y="154.6">Silkscreen &amp;</text>
<text x="186.1" y="161">Jacdacmounting holesare usually</text>
<text x="233.1" y="157.2">layoutnotes</text>
<text x="44.9" y="167.6">D</text>
<text x="85.4" y="167.6">D</text>
<text x="186.1" y="163.5">electricallyconnected to the Jacdacbus</text>
<text x="186.1" y="166">netsso they can be used asan alternative</text>
<text x="233.1" y="163.5">Blockname</text>
<text x="44.9" y="170.2">G</text>
<text x="45.3" y="172.8">P</text>
<text x="85.4" y="170.2">G</text>
<text x="85.4" y="172.8">P</text>
<text x="186.1" y="168.6">to the PCBedgeconnector. Butbecause</text>
<text x="186.1" y="171.2">the hub can be 'snapped apart' they are all</text>
<text x="186.1" y="173.7">GND here.</text>
<text x="233.1" y="169.8">Design notes</text>
<text x="233.1" y="176.3">When thisPDF isviewed with AdobeReader, clicking on</text>
<text x="233.1" y="178.8">componentsshowspartnumbersand otherdetails.</text>
</g>
<g font-size="1.9" fill="#f0f0f0">
<text x="249.7" y="154.6">Thisinformation isprovided “as-is”. You</text>
<text x="249.7" y="157.2">bear the risk of using it. Some</text>
<text x="249.7" y="159.7">information relatesto pre-released</text>
<text x="249.7" y="162.2">specification which may change without</text>
<text x="249.7" y="164.8">notice. Microsoft makesno warranties,</text>
<text x="249.7" y="167.3">express or implied, with respect to the</text>
<text x="249.7" y="169.8">information providedhere.</text>
</g>
</svg>
